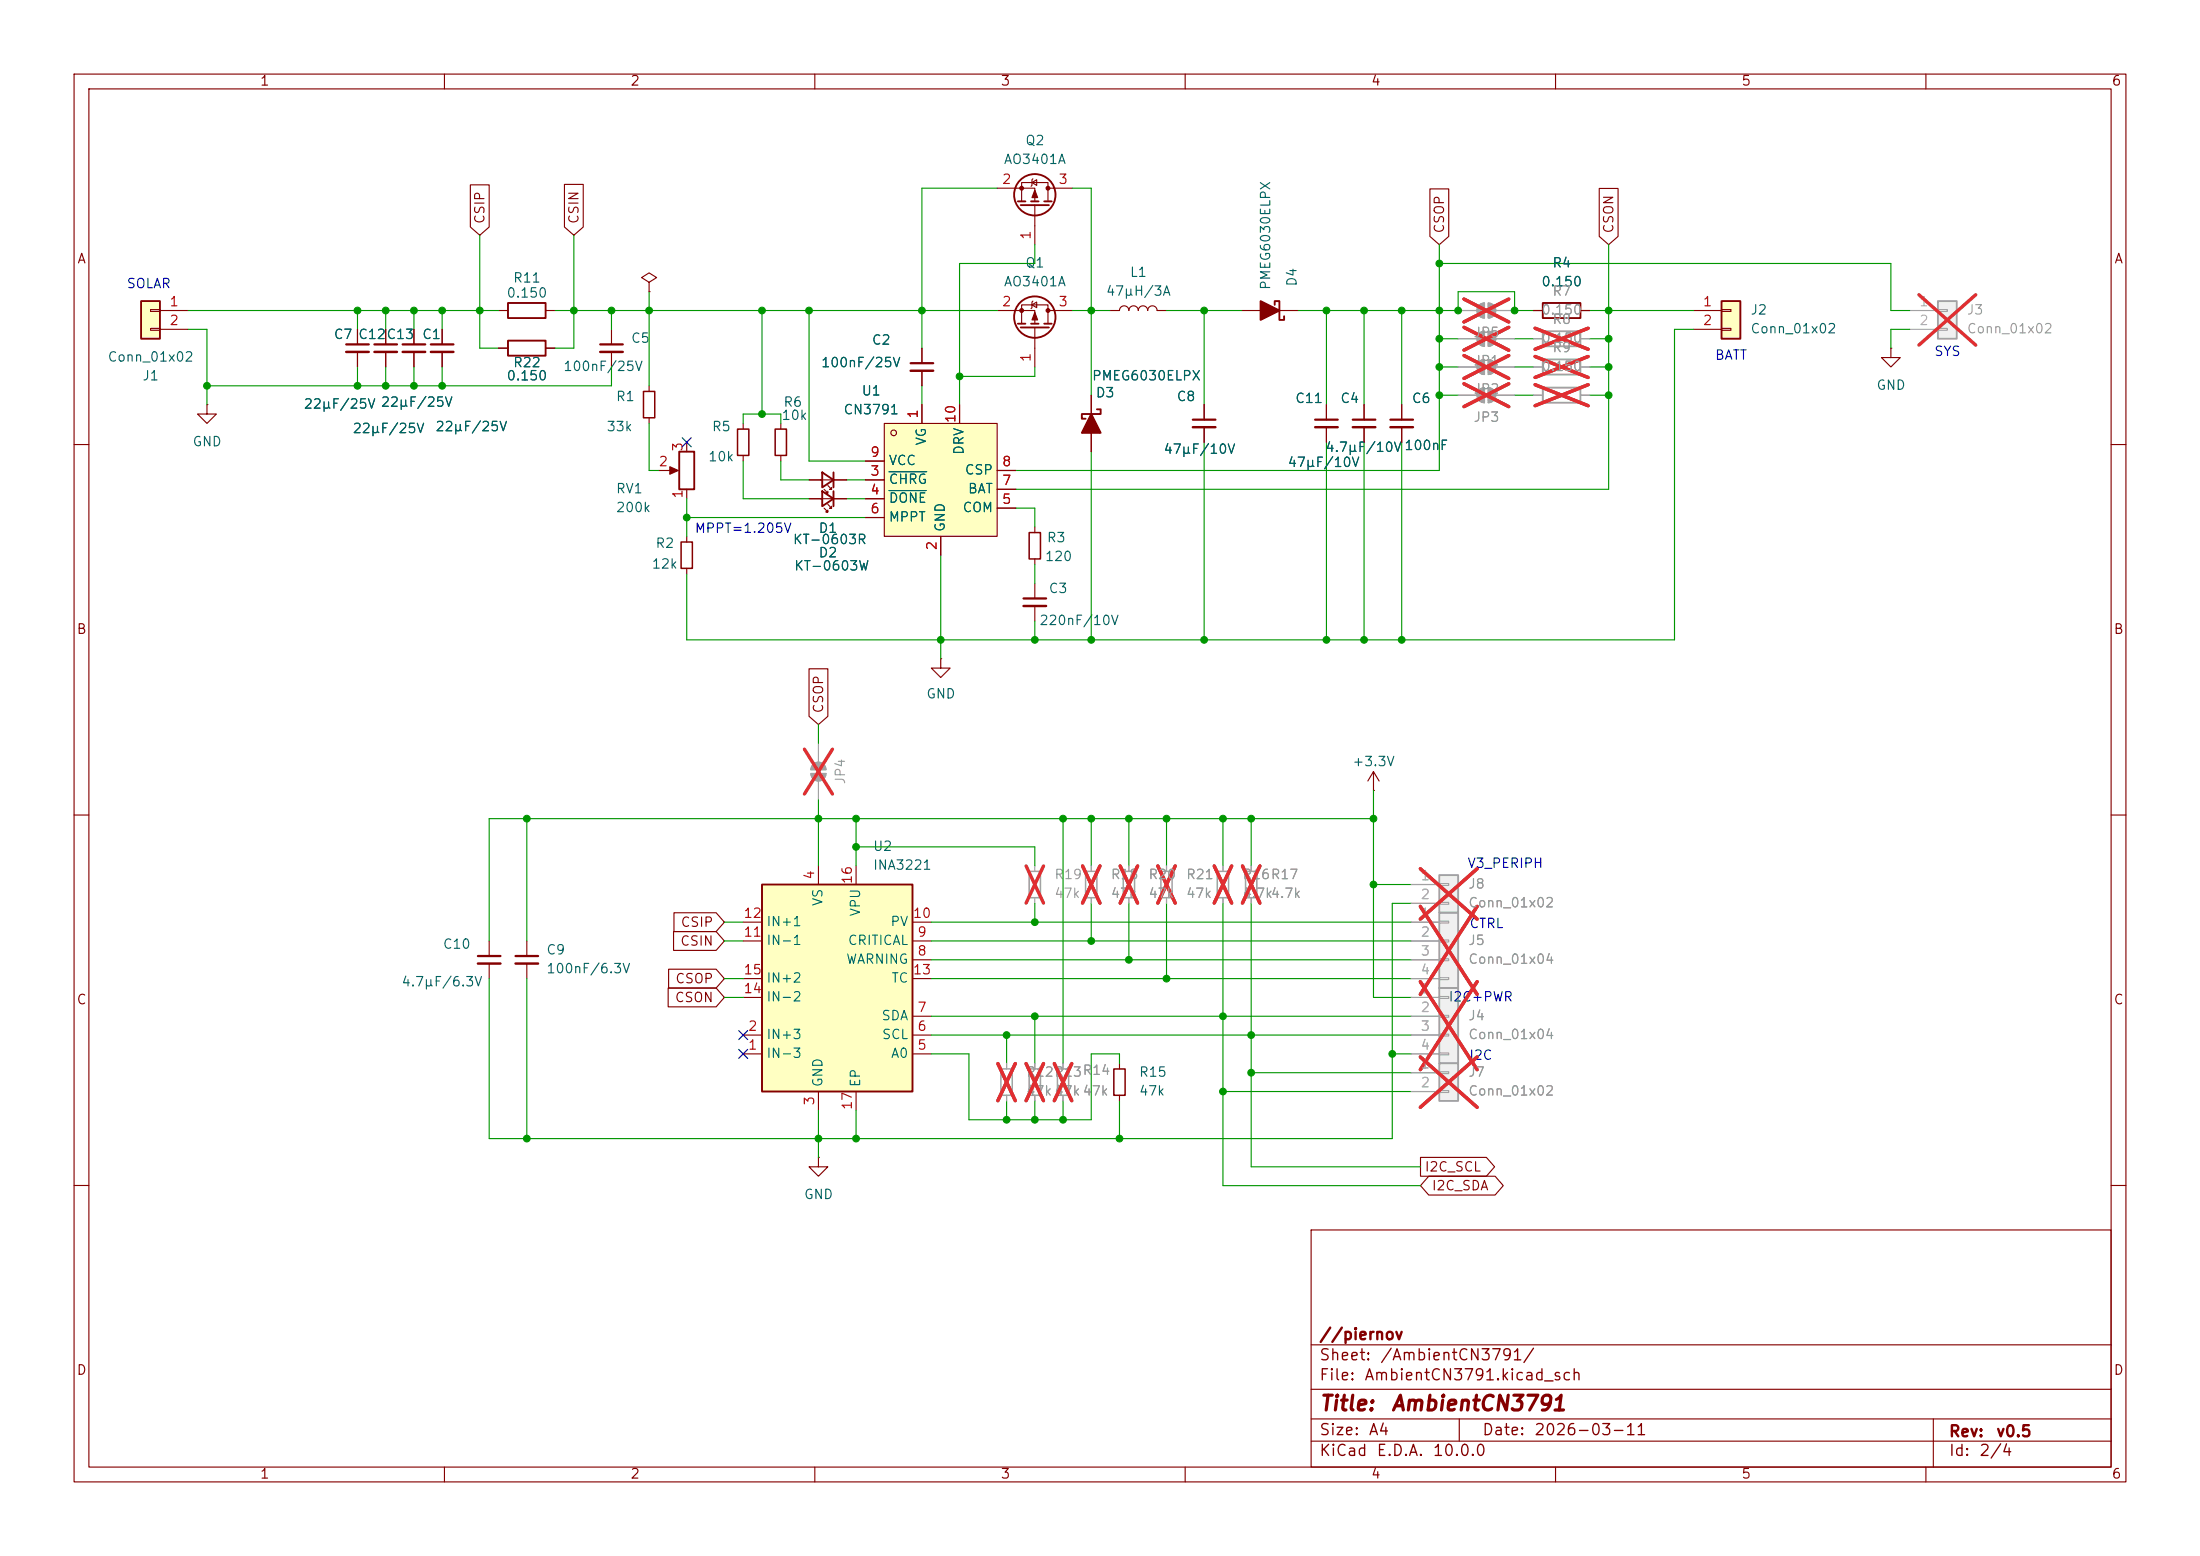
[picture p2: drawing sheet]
<svg xmlns="http://www.w3.org/2000/svg" width="297mm" height="210mm" viewBox="0 0 297 210" stroke-linecap="round" stroke-linejoin="round" font-family="sans-serif">
<g fill="none" stroke="#840000" stroke-width=".15">
<path d="M10 10h277v190h-277zM12 12h273v186h-273zM60 10v2M110 10v2M160 10v2M210 10v2M260 10v2M55.9 44.5v2M55.9 47.5v2M59.7 44.5v2M59.7 47.5v2M67.3 47h1.3"/>
<path d="M67.3 41.9h1.3M73.7 47h1.2M73.7 41.9h1.2M100.3 57.2v.7M105.4 57.2v.7M147.3 53.3v7.7M162.6 54.6v2M162.6 57.7v2M179.1 54.6v2M179.1 57.7v2M10 60h2M100.3 61.5v.7"/>
<path d="M105.4 61.5v.7M139.7 71.1v.8M139.7 75.4v.8M285 60h2M10 110h2M285 110h2M151.1 143.5v.8M151.1 147.8v.8M10 160h2M177 166h108v32h-108zM285 160h2M60 198v2"/>
<path d="M110 198v2M160 198v2M177 194.5h108M177 191.5h108M177 187.5h108M177 181.5h108M197 191.5v3M210 198v2M260 198v2M261 191.5v6.5"/>
</g>
<path d="M54.4 46.5h3M58.2 46.5h3M161 56.6h3.1M177.5 56.6h3.1" fill="none" stroke="#840000" stroke-width=".3"/>
<path d="M54.4 47.5h3M58.2 47.5h3M161 57.7h3.1M177.5 57.7h3.1" fill="none" stroke="#840000" stroke-width=".33"/>
<path d="M99.6 57.9h1.5v3.6h-1.5zM104.6 57.9h1.6v3.6h-1.6zM138.9 71.9h1.6v3.5h-1.6zM150.4 144.3h1.5v3.5h-1.5z" fill="none" stroke="#840000" stroke-width=".2"/>
<path d="M142.7 144.3h1.6v3.5h-1.6z" fill="none" stroke="#a1a1a1" stroke-width=".2"/>
<path d="M196.8 53.3h2.6M199.7 52.6l.4-.2 .3-.1v2.1a1.02 1.02 0 0 1-.9-.7 1.02 1.02 0 0 1 .2-1.1zM200.9 52.3a1.02 1.02 0 0 1 1 1 1.02 1.02 0 0 1-1 1.1zM201.9 53.3h2.6M109.5 104.4h2a1.02 1.02 0 0 1-1 1 1.02 1.02 0 0 1-1-1zM109.8 103.2a1.02 1.02 0 0 1 1.1-.2 1.02 1.02 0 0 1 .6 .9h-2l.1-.4zM110.5 100.3v2.6M110.5 105.4v2.6M143.5 143.5v.8M143.5 147.8v.8" fill="none" stroke="#a1a1a1" stroke-width=".15"/>
<path d="M197.6 51.8l6.1 3.1M203.7 51.8l-6.1 3.1M108.6 101.1l3.8 6.1M112.4 101.1l-3.8 6.1M142.3 143.5l2.4 5.1M144.7 143.5l-2.4 5.1" fill="none" stroke="#e12e31" stroke-width=".46"/>
<path d="M147.3 55.9l1.3 2.5h-2.6z" fill="#840000" stroke="#840000" stroke-width=".25"/>
<path d="M68.6 46h5.1v2h-5.1zM68.6 40.9h5.1v2h-5.1zM148.1 55.2h.5v.7h-2.6v.6h.6" fill="none" stroke="#840000" stroke-width=".25"/>
<g fill="#a1a1a1" stroke="#a1a1a1" stroke-width=".15">
<path d="M199.7 52.6l.4-.2 .3-.1v2.1a1.02 1.02 0 0 1-.9-.7 1.02 1.02 0 0 1 .2-1.1z"/>
<path d="M200.9 52.3a1.02 1.02 0 0 1 1 1 1.02 1.02 0 0 1-1 1.1z"/>
<path d="M109.5 104.4h2a1.02 1.02 0 0 1-1 1 1.02 1.02 0 0 1-1-1z"/>
<path d="M109.8 103.2a1.02 1.02 0 0 1 1.1-.2 1.02 1.02 0 0 1 .6 .9h-2l.1-.4z"/>
</g>
<path d="M119.4 57.2h15.2v15.2h-15.2z" fill="#ffffc2"/>
<g fill="none" stroke="#840000" stroke-width=".15">
<path d="M87.6 38.1l1-.6-1-.7-1 .7 1 .6v1.3M87.6 39.4h.1M119.4 57.2h15.2v15.2h-15.2zM124.5 54.6v2.6M129.5 54.6v2.6M116.8 64.8h2.6M116.8 67.3h2.6M116.8 69.9h2.6M116.8 62.2h2.6M127 72.4v2.5M134.6 68.6h2.6M134.6 66h2.6"/>
<path d="M134.6 63.5h2.6"/>
<circle cx="120.7" cy="58.4" r=".38"/>
</g>
<path d="M120 63.7h5.1M120 66.2h5" fill="none" stroke="#006464" stroke-width=".15"/>
<path d="M208.3 52.3h5.1v2.1h-5.1z" fill="none" stroke="#a1a1a1" stroke-width=".25"/>
<path d="M207 53.3h1.3M213.4 53.3h1.2" fill="none" stroke="#a1a1a1" stroke-width=".15"/>
<path d="M207.2 51.9l7.2 2.9M214.4 51.9l-7.2 2.9" fill="none" stroke="#e12e31" stroke-width=".46"/>
<path d="M194.3 133.4h2.5v10.1h-2.5z" fill="#f0f0f0"/>
<path d="M194.3 133.4h2.5v10.1h-2.5z" fill="none" stroke="#a1a1a1" stroke-width=".25"/>
<path d="M190.5 134.6h3.8M190.5 137.2h3.8M190.5 139.7h3.8M194.3 134.5h1.3v.2h-1.3zM194.3 137h1.3v.3h-1.3zM194.3 139.6h1.3v.2h-1.3zM190.5 142.2h3.8M194.3 142.1h1.3v.3h-1.3z" fill="none" stroke="#a1a1a1" stroke-width=".15"/>
<path d="M191.7 132.5l7.7 11.9M199.4 132.5l-7.7 11.9" fill="none" stroke="#e12e31" stroke-width=".46"/>
<g fill="none" stroke="#840000" stroke-width=".25">
<path d="M137.4 43.7h1M137.8 44.2h3.8M139.2 43.7h1M141 43.7h1M91.7 61h2v5h-2zM111 63.8l1.5 1-1.5 1zM112.5 63.8v2"/>
<circle cx="139.7" cy="42.8" r="2.79"/>
</g>
<g fill="none" stroke="#840000" stroke-width=".15">
<path d="M92.7 59.7v1.3M134.6 41.9h5.1v1.8M137.9 43.7v-2.6h3.6v2.6M139.3 41.1l.7-.3v.7zM139.4 40.6l-.1 .2v.7l-.1 .2M139.7 44.2v5.3M141.5 41.9h3.3M88.9 63.5h2.3M92.7 66v1.3M92.7 72.4v.8M92.7 76.7v.8M109.2 64.8h5.1"/>
<path d="M111.3 66l.5 .5h-.3h.3v-.2M111.8 65.5l.5 .5h-.3h.3v-.2"/>
</g>
<path d="M91.9 73.2h1.6v3.5h-1.6z" fill="none" stroke="#840000" stroke-width=".2"/>
<g fill="#840000" stroke="#840000" stroke-width=".15">
<path d="M90.4 63l1.2 .5-1.2 .5z"/>
<path d="M139.7 42.2l.4 1h-.8z"/>
<circle cx="141.5" cy="41.9" r=".25"/>
<circle cx="137.9" cy="41.9" r=".25"/>
</g>
<path d="M194.3 118.1h2.5v5.1h-2.5z" fill="#f0f0f0"/>
<path d="M194.3 118.1h2.5v5.1h-2.5z" fill="none" stroke="#a1a1a1" stroke-width=".25"/>
<path d="M139.7 116.8v.8M190.5 119.4h3.8M194.3 119.3h1.3v.2h-1.3zM139.7 121.2v.7M190.5 121.9h3.8M194.3 121.8h1.3v.2h-1.3zM135.9 143.5v.8M135.9 147.8v.8M139.7 143.5v.8M139.7 147.8v.8" fill="none" stroke="#a1a1a1" stroke-width=".15"/>
<path d="M138.5 116.9l2.4 5M140.9 116.9l-2.4 5M191.7 117.3l7.7 6.7M199.4 117.3l-7.7 6.7M134.7 143.5l2.4 5.1M137.1 143.5l-2.4 5.1M138.5 143.5l2.4 5.1M140.9 143.5l-2.4 5.1" fill="none" stroke="#e12e31" stroke-width=".46"/>
<path d="M138.9 117.6h1.6v3.6h-1.6zM135.1 144.3h1.6v3.5h-1.6zM138.9 144.3h1.6v3.5h-1.6z" fill="none" stroke="#a1a1a1" stroke-width=".2"/>
<path d="M64.5 129h3.1M69.6 129h3" fill="none" stroke="#840000" stroke-width=".3"/>
<path d="M64.5 130h3.1M69.6 130h3" fill="none" stroke="#840000" stroke-width=".33"/>
<path d="M167.6 41.9h7.7M109.2 67.3h5.1M111.3 68.6l.5 .5h-.3h.3v-.3M111.8 68.1l.5 .5h-.3h.3v-.3M127 88.9v1.3h1.3l-1.3 1.2-1.3-1.2h1.3M127 88.9h.1M66 127v2M66 130v2.1M71.1 127v2M71.1 130v2.1" fill="none" stroke="#840000" stroke-width=".15"/>
<path d="M170.2 40.6l2.5 1.3-2.5 1.3z" fill="#840000" stroke="#840000" stroke-width=".25"/>
<path d="M172.1 41.1v-.5h.6v2.6h.7v-.5M111 66.3l1.5 1-1.5 1zM112.5 66.3v2" fill="none" stroke="#840000" stroke-width=".25"/>
<path d="M102.9 119.4h20.3v27.9h-20.3z" fill="#ffffc2"/>
<path d="M102.9 119.4h20.3v27.9h-20.3z" fill="none" stroke="#840000" stroke-width=".25"/>
<g fill="none" stroke="#840000" stroke-width=".15">
<path d="M27.9 54.6v1.3h1.3l-1.3 1.3-1.2-1.3h1.2M27.9 54.6h.1M48.3 44.5v2M48.3 47.5v2M124.5 47v2M124.5 50v2.1M149.9 41.9h1.2a.64 .64 0 0 1 .7-.6 .64 .64 0 0 1 .6 .6 .64 .64 0 0 1 .6-.6 .64 .64 0 0 1 .7 .6 .64 .64 0 0 1 .6-.6 .64 .64 0 0 1 .6 .6 .64 .64 0 0 1 .7-.6 .64 .64 0 0 1 .6 .6h1.3M184.1 54.6v2M184.1 57.7v2M189.2 54.6v2M189.2 57.7v2M110.5 116.8v2.6"/>
<path d="M115.6 116.8v2.6M185.4 106.7h.1M185.4 104.1l-.7 1.3M185.4 104.1l.8 1.3M185.4 104.1v2.6M100.3 139.7h2.6M100.3 127h2.6M100.3 124.5h2.6M100.3 132.1h2.6M100.3 134.6h2.6M123.2 139.7h2.5M123.2 137.2h2.5"/>
<path d="M123.2 129.5h2.5M123.2 127h2.5M123.2 124.5h2.5M123.2 132.1h2.5M100.3 142.2h2.6M110.5 147.3v2.6M115.6 147.3v2.6M123.2 142.2h2.5"/>
</g>
<path d="M46.7 46.5h3.1M122.9 49h3.1M182.6 56.6h3.1M187.7 56.6h3.1" fill="none" stroke="#840000" stroke-width=".3"/>
<path d="M46.7 47.5h3.1M122.9 50h3.1M182.6 57.7h3.1M187.7 57.7h3.1" fill="none" stroke="#840000" stroke-width=".33"/>
<path d="M151.6 117.6h1.6v3.6h-1.6zM156.7 117.6h1.5v3.6h-1.5zM164.3 117.6h1.6v3.6h-1.6zM168.1 117.6h1.6v3.6h-1.6z" fill="none" stroke="#a1a1a1" stroke-width=".2"/>
<path d="M196.8 45.7h2.6M199.7 45l.4-.2 .3-.1v2a1.02 1.02 0 0 1-.9-.6 1.02 1.02 0 0 1 .2-1.1zM200.9 44.7a1.02 1.02 0 0 1 1 1 1.02 1.02 0 0 1-1 1zM201.9 45.7h2.6M152.4 116.8v.8M157.5 116.8v.8M165.1 116.8v.8M168.9 116.8v.8M152.4 121.2v.7M157.5 121.2v.7M165.1 121.2v.7M168.9 121.2v.7" fill="none" stroke="#a1a1a1" stroke-width=".15"/>
<path d="M197.6 44.2l6.1 3.1M203.7 44.2l-6.1 3.1M151.2 116.9l2.4 5M153.6 116.9l-2.4 5M156.3 116.9l2.4 5M158.7 116.9l-2.4 5M163.9 116.9l2.4 5M166.3 116.9l-2.4 5M167.7 116.9l2.4 5M170.1 116.9l-2.4 5" fill="none" stroke="#e12e31" stroke-width=".46"/>
<g fill="#a1a1a1" stroke="#a1a1a1" stroke-width=".15">
<path d="M199.7 45l.4-.2 .3-.1v2a1.02 1.02 0 0 1-.9-.6 1.02 1.02 0 0 1 .2-1.1z"/>
<path d="M200.9 44.7a1.02 1.02 0 0 1 1 1 1.02 1.02 0 0 1-1 1z"/>
</g>
<path d="M194.3 143.5h2.5v5.1h-2.5z" fill="#f0f0f0"/>
<path d="M194.3 143.5h2.5v5.1h-2.5z" fill="none" stroke="#a1a1a1" stroke-width=".25"/>
<path d="M190.5 144.8h3.8M190.5 147.3h3.8M194.3 144.7h1.3v.2h-1.3zM194.3 147.2h1.3v.2h-1.3z" fill="none" stroke="#a1a1a1" stroke-width=".15"/>
<path d="M191.7 142.7l7.7 6.7M199.4 142.7l-7.7 6.7" fill="none" stroke="#e12e31" stroke-width=".46"/>
<path d="M50.5 46.5h3.1M138.2 80.8h3" fill="none" stroke="#840000" stroke-width=".3"/>
<path d="M50.5 47.5h3.1M138.2 81.8h3" fill="none" stroke="#840000" stroke-width=".33"/>
<path d="M52.1 44.5v2M52.1 47.5v2M139.7 78.7v2.1M139.7 81.8v2" fill="none" stroke="#840000" stroke-width=".15"/>
<path d="M261.6 40.6h2.6v5.1h-2.6z" fill="#f0f0f0"/>
<path d="M261.6 40.6h2.6v5.1h-2.6z" fill="none" stroke="#a1a1a1" stroke-width=".25"/>
<path d="M257.8 41.9h3.8M257.8 44.5h3.8M261.6 41.8h1.3v.2h-1.3zM261.6 44.3h1.3v.3h-1.3z" fill="none" stroke="#a1a1a1" stroke-width=".15"/>
<path d="M259.1 39.8l7.6 6.8M266.7 39.8l-7.6 6.8" fill="none" stroke="#e12e31" stroke-width=".46"/>
<path d="M134.6 25.4h5.1v1.8M137.9 27.2v-2.6h3.6v2.6M139.3 24.6l.7-.3v.7zM139.4 24.1l-.1 .2v.7l-.1 .1M139.7 27.7v5.3M141.5 25.4h3.3M255.3 47v1.3h1.2l-1.2 1.2-1.3-1.2h1.3M255.3 47h.1" fill="none" stroke="#840000" stroke-width=".15"/>
<g fill="none" stroke="#840000" stroke-width=".25">
<path d="M137.4 27.2h1M137.8 27.7h3.8M139.2 27.2h1M141 27.2h1"/>
<circle cx="139.7" cy="26.3" r="2.79"/>
</g>
<g fill="#840000" stroke="#840000" stroke-width=".15">
<path d="M139.7 25.7l.4 1h-.8z"/>
<circle cx="141.5" cy="25.4" r=".25"/>
<circle cx="137.9" cy="25.4" r=".25"/>
</g>
<path d="M19 40.6h2.6v5.1h-2.6z" fill="#ffffc2"/>
<path d="M19 40.6h2.6v5.1h-2.6zM208.3 40.9h5.1v2h-5.1z" fill="none" stroke="#840000" stroke-width=".25"/>
<path d="M20.3 41.8h1.3v.2h-1.3zM20.3 44.3h1.3v.3h-1.3zM21.6 41.9h3.8M21.6 44.5h3.8M207 41.9h1.3M213.4 41.9h1.2" fill="none" stroke="#840000" stroke-width=".15"/>
<path d="M208.3 48.5h5.1v2h-5.1z" fill="none" stroke="#a1a1a1" stroke-width=".25"/>
<path d="M207 49.5h1.3M213.4 49.5h1.2" fill="none" stroke="#a1a1a1" stroke-width=".15"/>
<path d="M207.2 48.1l7.2 2.8M214.4 48.1l-7.2 2.8" fill="none" stroke="#e12e31" stroke-width=".46"/>
<path d="M232.4 40.6h2.5v5.1h-2.5z" fill="#ffffc2"/>
<path d="M232.4 40.6h2.5v5.1h-2.5z" fill="none" stroke="#840000" stroke-width=".25"/>
<path d="M228.6 41.9h3.8M228.6 44.5h3.8M232.4 41.8h1.3v.2h-1.3zM232.4 44.3h1.3v.3h-1.3z" fill="none" stroke="#840000" stroke-width=".15"/>
<path d="M196.8 41.9h2.6M199.7 41.2l.4-.2 .3-.1v2a1.02 1.02 0 0 1-.9-.6 1.02 1.02 0 0 1 .2-1.1zM200.9 40.9a1.02 1.02 0 0 1 1 1 1.02 1.02 0 0 1-1 1zM201.9 41.9h2.6" fill="none" stroke="#a1a1a1" stroke-width=".15"/>
<g fill="#a1a1a1" stroke="#a1a1a1" stroke-width=".15">
<path d="M199.7 41.2l.4-.2 .3-.1v2a1.02 1.02 0 0 1-.9-.6 1.02 1.02 0 0 1 .2-1.1z"/>
<path d="M200.9 40.9a1.02 1.02 0 0 1 1 1 1.02 1.02 0 0 1-1 1z"/>
</g>
<path d="M197.6 40.4l6.1 3.1M203.7 40.4l-6.1 3.1" fill="none" stroke="#e12e31" stroke-width=".46"/>
<path d="M194.3 123.2h2.5v10.2h-2.5z" fill="#f0f0f0"/>
<path d="M208.3 44.7h5.1v2h-5.1zM194.3 123.2h2.5v10.2h-2.5z" fill="none" stroke="#a1a1a1" stroke-width=".25"/>
<g fill="none" stroke="#a1a1a1" stroke-width=".15">
<path d="M196.8 45.7h2.6M196.8 49.5h2.6M196.8 41.9h2.6M196.8 53.3h2.6M199.7 48.8l.4-.2 .3-.1v2a1.02 1.02 0 0 1-.9-.6 1.02 1.02 0 0 1 .2-1.1zM200.9 48.5a1.02 1.02 0 0 1 1 1 1.02 1.02 0 0 1-1 1zM201.9 45.7h2.6M201.9 49.5h2.6M201.9 41.9h2.6M201.9 53.3h2.6M207 45.7h1.3M207 49.5h1.3"/>
<path d="M207 53.3h1.3M213.4 45.7h1.2M213.4 49.5h1.2M213.4 53.3h1.2M147.3 116.8v.8M152.4 116.8v.8M157.5 116.8v.8M165.1 116.8v.8M168.9 116.8v.8M190.5 119.4h3.8M147.3 121.2v.7M152.4 121.2v.7"/>
<path d="M157.5 121.2v.7M165.1 121.2v.7M168.9 121.2v.7M190.5 124.5h3.8M190.5 127h3.8M190.5 129.5h3.8M190.5 132.1h3.8M190.5 134.6h3.8M190.5 137.2h3.8M190.5 139.7h3.8M190.5 121.9h3.8M194.3 124.3h1.3v.3h-1.3z"/>
<path d="M194.3 126.9h1.3v.2h-1.3zM194.3 129.4h1.3v.3h-1.3zM194.3 132h1.3v.2h-1.3zM135.9 143.5v.8M135.9 147.8v.8M139.7 143.5v.8M139.7 147.8v.8M143.5 143.5v.8M143.5 147.8v.8M190.5 142.2h3.8M190.5 144.8h3.8M190.5 147.3h3.8"/>
</g>
<g fill="none" stroke="#e12e31" stroke-width=".46">
<path d="M197.6 48l6.1 3.1M197.6 44.2l6.1 3.1M197.6 40.4l6.1 3.1M197.6 51.8l6.1 3.1M203.7 48l-6.1 3.1M203.7 44.2l-6.1 3.1M203.7 40.4l-6.1 3.1M203.7 51.8l-6.1 3.1M207.2 44.3l7.2 2.8M207.2 48.1l7.2 2.8M207.2 51.9l7.2 2.9M214.4 44.3l-7.2 2.8"/>
<path d="M214.4 48.1l-7.2 2.8M214.4 51.9l-7.2 2.9M146.1 116.9l2.4 5M148.5 116.9l-2.4 5M151.2 116.9l2.4 5M153.6 116.9l-2.4 5M156.3 116.9l2.4 5M158.7 116.9l-2.4 5M163.9 116.9l2.4 5M166.3 116.9l-2.4 5M167.7 116.9l2.4 5M170.1 116.9l-2.4 5"/>
<path d="M191.7 117.3l7.7 6.7M199.4 117.3l-7.7 6.7M191.7 122.3l7.7 11.9M191.7 132.5l7.7 11.9M199.4 122.3l-7.7 11.9M199.4 132.5l-7.7 11.9M134.7 143.5l2.4 5.1M137.1 143.5l-2.4 5.1M138.5 143.5l2.4 5.1M140.9 143.5l-2.4 5.1M142.3 143.5l2.4 5.1M144.7 143.5l-2.4 5.1"/>
<path d="M191.7 142.7l7.7 6.7M199.4 142.7l-7.7 6.7"/>
</g>
<path d="M146.6 117.6h1.5v3.6h-1.5z" fill="none" stroke="#a1a1a1" stroke-width=".2"/>
<path d="M81 46.5h3.1" fill="none" stroke="#840000" stroke-width=".3"/>
<path d="M81 47.5h3.1" fill="none" stroke="#840000" stroke-width=".33"/>
<g fill="none" stroke="#840000" stroke-width=".15">
<path d="M63.5 25h2.5v5.6l-1.2 1.2-1.3-1.2zM76.2 24.9h2.5v5.7l-1.2 1.2-1.3-1.2zM193 25.5h2.6v6.4l-1.3 1.1-1.3-1.1zM215.9 25.4h2.5v6.5l-1.2 1.1-1.3-1.1zM48.3 44.5v2M48.3 47.5v2M52.1 44.5v2M52.1 47.5v2M55.9 44.5v2M55.9 47.5v2M59.7 44.5v2M59.7 47.5v2"/>
<path d="M67.3 47h1.3M73.7 47h1.2M82.5 44.5v2M82.5 47.5v2M87.6 52.1v.7M87.6 56.4v.8M124.5 47v2M124.5 50v2.1M124.5 54.6v2.6M129.5 54.6v2.6M147.3 53.3v2.6M147.3 58.4v2.6"/>
<path d="M162.6 54.6v2M162.6 57.7v2M179.1 54.6v2M179.1 57.7v2M184.1 54.6v2M184.1 57.7v2M189.2 54.6v2M189.2 57.7v2M207 41.9h1.3M213.4 41.9h1.2M109.2 64.8h1.8M109.2 67.3h1.8"/>
<path d="M112.5 64.8h1.8M112.5 67.3h1.8M116.8 64.8h2.6M116.8 67.3h2.6M116.8 69.9h2.6M116.8 62.2h2.6M127 72.4v2.5M134.6 68.6h2.6M134.6 66h2.6M134.6 63.5h2.6M109.2 90.3h2.6v6.4l-1.3 1.1-1.3-1.1zM90.2 133.3h6.5l1.1 1.3-1.1 1.3h-6.5z"/>
<path d="M90.3 130.8h6.4l1.1 1.3-1.1 1.3h-6.4zM90.9 125.7h5.8l1.1 1.3-1.1 1.3h-5.8zM91 123.2h5.7l1.1 1.3-1.1 1.2h-5.7zM110.5 156.2v1.3h1.3l-1.3 1.3-1.3-1.3h1.3M110.5 156.2h.1M191.8 156.2h8.9l1.1 1.3-1.1 1.3h-8.9zM192.9 158.7h8.9l1.1 1.3-1.1 1.3h-8.9l-1.1-1.3z"/>
</g>
<path d="M86.9 52.8h1.5v3.6h-1.5z" fill="none" stroke="#840000" stroke-width=".2"/>
<g fill="#a1a1a1" stroke="#a1a1a1" stroke-width=".15">
<path d="M199.7 48.8l.4-.2 .3-.1v2a1.02 1.02 0 0 1-.9-.6 1.02 1.02 0 0 1 .2-1.1z"/>
<path d="M200.9 48.5a1.02 1.02 0 0 1 1 1 1.02 1.02 0 0 1-1 1z"/>
</g>
<g fill="none" stroke="#009600" stroke-width=".15">
<path d="M64.8 31.8v15.2h2.5M77.5 31.8v15.2h-2.6M87.6 39.4v12.7M134.6 25.4h-10.1v21.6M139.7 33v2.6h-10.2v19M144.8 25.4h2.5v27.9M194.3 35.6h61v6.3h2.5M194.3 33v30.5h-57.1M217.2 33v33h-80M25.4 41.9h41.9M25.4 44.5h2.5v10.1M48.3 41.9v2.6"/>
<path d="M48.3 49.5v2.6M52.1 41.9v2.6M52.1 49.5v2.6M55.9 41.9v2.6M55.9 49.5v2.6M59.7 41.9v2.6M59.7 49.5v2.6M74.9 41.9h59.7M82.5 49.5v2.6h-54.6M82.5 41.9v2.6M87.6 57.2v6.3h1.3M100.3 57.2v-1.3h5.1v1.3"/>
<path d="M102.9 41.9v14M109.2 41.9v20.3h7.6M124.5 52.1v2.5M139.7 49.5v1.3h-10.2M144.8 41.9h5.1M157.5 41.9h10.1M162.6 41.9v12.7M162.6 59.7v26.7M175.3 41.9h21.5v-2.5h7.7v2.5h2.5M179.1 41.9v12.7M179.1 59.7v26.7M184.1 41.9v12.7"/>
<path d="M184.1 59.7v26.7M189.2 41.9v12.7M189.2 59.7v26.7M194.3 53.3h2.5M194.3 49.5h2.5M194.3 45.7h2.5M204.5 53.3h2.5M204.5 49.5h2.5M204.5 45.7h2.5M214.6 53.3h2.6M214.6 41.9h14M214.6 49.5h2.6"/>
<path d="M214.6 45.7h2.6M228.6 44.5h-2.5v41.9h-133.4v-8.9M257.8 44.5h-2.5v2.5M92.7 67.3v5.1M92.7 69.9h24.1M100.3 62.2v5.1h8.9M105.4 62.2v2.6h3.8M114.3 64.8h2.5M114.3 67.3h2.5M127 74.9v14M137.2 68.6h2.5v2.5M139.7 76.2v2.5"/>
<path d="M147.3 61v25.4M110.5 97.8v2.5M139.7 83.8v2.6M71.1 110.5v16.5M110.5 108v8.8M115.6 114.3h24.1v2.5M115.6 110.5v6.3M143.5 110.5v33M147.3 110.5v6.3M152.4 110.5v6.3M157.5 110.5v6.3M165.1 110.5v6.3"/>
<path d="M168.9 110.5v6.3M185.4 106.7v27.9h5.1M185.4 110.5h-119.4v16.5M185.4 119.4h5.1M71.1 132.1v21.6M97.8 124.5h2.5M97.8 127h2.5M97.8 132.1h2.5M97.8 134.6h2.5M125.7 137.2h64.8M125.7 139.7h64.8M125.7 124.5h64.8"/>
<path d="M125.7 129.5h64.8M125.7 127h64.8M125.7 132.1h64.8M135.9 139.7v3.8M139.7 121.9v2.6M139.7 137.2v6.3M147.3 121.9v5.1M152.4 121.9v7.6M157.5 121.9v10.2M165.1 121.9v38.1h26.7M168.9 121.9v35.6h22.9M190.5 121.9h-2.5v31.8h-122v-21.6"/>
<path d="M110.5 149.9v6.3M115.6 149.9v3.8M125.7 142.2h5.1v8.9h16.5v-8.9h3.8v1.3M135.9 148.6v2.5M139.7 148.6v2.5M143.5 148.6v2.5M151.1 148.6v5.1M165.1 147.3h25.4M168.9 144.8h21.6M188 142.2h2.5"/>
</g>
<path d="M92.1 59.1l1.2 1.2M93.3 59.1l-1.2 1.2M99.7 139.1l1.2 1.2M100.9 139.1l-1.2 1.2M99.7 141.6l1.2 1.2M100.9 141.6l-1.2 1.2" fill="none" stroke="#000084" stroke-width=".15"/>
<path d="M120 63.7h5.1M120 66.2h5" fill="none" stroke="#006464" stroke-width=".15"/>
<g fill="#009600" stroke="#009600" stroke-width=".14">
<circle cx="27.9" cy="52.1" r=".46"/>
<circle cx="55.9" cy="52.1" r=".46"/>
<circle cx="52.1" cy="52.1" r=".46"/>
<circle cx="48.3" cy="52.1" r=".46"/>
<circle cx="59.7" cy="52.1" r=".46"/>
<circle cx="52.1" cy="41.9" r=".46"/>
<circle cx="48.3" cy="41.9" r=".46"/>
<circle cx="64.8" cy="41.9" r=".46"/>
<circle cx="82.5" cy="41.9" r=".46"/>
<circle cx="87.6" cy="41.9" r=".46"/>
<circle cx="77.5" cy="41.9" r=".46"/>
<circle cx="55.9" cy="41.9" r=".46"/>
<circle cx="59.7" cy="41.9" r=".46"/>
<circle cx="115.6" cy="110.5" r=".46"/>
<circle cx="110.5" cy="110.5" r=".46"/>
<circle cx="71.1" cy="110.5" r=".46"/>
<circle cx="71.1" cy="153.7" r=".46"/>
<circle cx="115.6" cy="114.3" r=".46"/>
<circle cx="143.5" cy="110.5" r=".46"/>
<circle cx="92.7" cy="69.9" r=".46"/>
<circle cx="102.9" cy="41.9" r=".46"/>
<circle cx="109.2" cy="41.9" r=".46"/>
<circle cx="102.9" cy="55.9" r=".46"/>
<circle cx="124.5" cy="41.9" r=".46"/>
<circle cx="129.5" cy="50.8" r=".46"/>
<circle cx="188" cy="142.2" r=".46"/>
<circle cx="165.1" cy="147.3" r=".46"/>
<circle cx="168.9" cy="144.8" r=".46"/>
<circle cx="168.9" cy="139.7" r=".46"/>
<circle cx="196.8" cy="41.9" r=".46"/>
<circle cx="204.5" cy="41.9" r=".46"/>
<circle cx="217.2" cy="41.9" r=".46"/>
<circle cx="217.2" cy="49.5" r=".46"/>
<circle cx="217.2" cy="45.7" r=".46"/>
<circle cx="143.5" cy="151.1" r=".46"/>
<circle cx="157.5" cy="132.1" r=".46"/>
<circle cx="152.4" cy="129.5" r=".46"/>
<circle cx="165.1" cy="137.2" r=".46"/>
<circle cx="151.1" cy="153.7" r=".46"/>
<circle cx="185.4" cy="110.5" r=".46"/>
<circle cx="185.4" cy="119.4" r=".46"/>
<circle cx="189.2" cy="86.4" r=".46"/>
<circle cx="179.1" cy="86.4" r=".46"/>
<circle cx="184.1" cy="86.4" r=".46"/>
<circle cx="217.2" cy="53.3" r=".46"/>
<circle cx="194.3" cy="49.5" r=".46"/>
<circle cx="194.3" cy="45.7" r=".46"/>
<circle cx="194.3" cy="53.3" r=".46"/>
<circle cx="184.1" cy="41.9" r=".46"/>
<circle cx="179.1" cy="41.9" r=".46"/>
<circle cx="162.6" cy="41.9" r=".46"/>
<circle cx="194.3" cy="35.6" r=".46"/>
<circle cx="194.3" cy="41.9" r=".46"/>
<circle cx="189.2" cy="41.9" r=".46"/>
<circle cx="147.3" cy="41.9" r=".46"/>
<circle cx="135.9" cy="151.1" r=".46"/>
<circle cx="135.9" cy="139.7" r=".46"/>
<circle cx="139.7" cy="151.1" r=".46"/>
<circle cx="110.5" cy="153.7" r=".46"/>
<circle cx="115.6" cy="153.7" r=".46"/>
<circle cx="139.7" cy="137.2" r=".46"/>
<circle cx="165.1" cy="110.5" r=".46"/>
<circle cx="168.9" cy="110.5" r=".46"/>
<circle cx="157.5" cy="110.5" r=".46"/>
<circle cx="152.4" cy="110.5" r=".46"/>
<circle cx="147.3" cy="110.5" r=".46"/>
<circle cx="147.3" cy="86.4" r=".46"/>
<circle cx="139.7" cy="86.4" r=".46"/>
<circle cx="162.6" cy="86.4" r=".46"/>
<circle cx="127" cy="86.4" r=".46"/>
<circle cx="147.3" cy="127" r=".46"/>
<circle cx="139.7" cy="124.5" r=".46"/>
</g>
<g font-size="2" fill="#840000">
<text x="178" y="190.9">Title:</text>
<text x="187.7" y="190.9">AmbientCN3791</text>
</g>
<g font-size="1.5" fill="#840000">
<text x="178" y="184">Sheet:</text>
<text x="178" y="181.2">//piernov</text>
<text x="186.2" y="184">/AmbientCN3791/</text>
<text x="178" y="186.7">File:</text>
<text x="184.1" y="186.7">AmbientCN3791.kicad_sch</text>
<text x="178" y="196.9">KiCad</text>
<text x="178" y="194.1">Size:</text>
<text x="184.7" y="194.1">A4</text>
<text x="185.7" y="196.9">E.D.A.</text>
<text x="193.3" y="196.9">10.0.0</text>
<text x="200" y="194.1">Date:</text>
<text x="207" y="194.1">2026-03-11</text>
<text x="263" y="194.3">Rev:</text>
<text x="263" y="196.9">Id:</text>
<text x="267.1" y="196.9">2/4</text>
<text x="269.4" y="194.3">v0.5</text>
</g>
<g font-size="1.3" fill="#840000">
<text x="35" y="11.9">1</text>
<text x="85" y="11.9">2</text>
<text x="135" y="11.9">3</text>
<text x="185" y="11.9">4</text>
<text x="235" y="11.9">5</text>
<text x="285" y="11.9">6</text>
<text x="10.3" y="35.9">A</text>
<text x="65.7" y="30.3" transform="rotate(-90 65.7 30.3)">CSIP</text>
<text x="78.4" y="30.3" transform="rotate(-90 78.4 30.3)">CSIN</text>
<text x="195.3" y="31.6" transform="rotate(-90 195.3 31.6)">CSOP</text>
<text x="218.1" y="31.6" transform="rotate(-90 218.1 31.6)">CSON</text>
<text x="285.3" y="35.9">A</text>
<text x="10.3" y="85.9">B</text>
<text x="285.3" y="85.9">B</text>
<text x="111.4" y="96.4" transform="rotate(-90 111.4 96.4)">CSOP</text>
<text x="91.8" y="125.4">CSIP</text>
<text x="91.7" y="128">CSIN</text>
<text x="10.3" y="135.9">C</text>
<text x="91" y="135.6">CSON</text>
<text x="91.1" y="133">CSOP</text>
<text x="285.3" y="135.9">C</text>
<text x="192.2" y="158.4">I2C_SCL</text>
<text x="193.2" y="161">I2C_SDA</text>
<text x="10.3" y="185.9">D</text>
<text x="285.3" y="185.9">D</text>
<text x="35" y="199.9">1</text>
<text x="85" y="199.9">2</text>
<text x="135" y="199.9">3</text>
<text x="185" y="199.9">4</text>
<text x="235" y="199.9">5</text>
<text x="285" y="199.9">6</text>
</g>
<g font-size="1.3" fill="#006464">
<text x="135.4" y="22.5">AO3401A</text>
<text x="138.3" y="19.9">Q2</text>
<text x="68.3" y="40.5">0.150</text>
<text x="69.2" y="38.5">R11</text>
<text x="135.4" y="39">AO3401A</text>
<text x="138.3" y="36.4">Q1</text>
<text x="149.2" y="40.2">47µH/3A</text>
<text x="152.4" y="37.7">L1</text>
<text x="171.8" y="39.2" transform="rotate(-90 171.8 39.2)">PMEG6030ELPX</text>
<text x="175.4" y="38.8" transform="rotate(-90 175.4 38.8)">D4</text>
<text x="208" y="39">0.150</text>
<text x="209.5" y="36.4">R4</text>
<text x="45" y="46.1">C7</text>
<text x="48.3" y="46.1">C12</text>
<text x="52.1" y="46.1">C13</text>
<text x="56.9" y="46.1">C1</text>
<text x="85.1" y="46.6">C5</text>
<text x="117.6" y="46.8">C2</text>
<text x="236.2" y="42.8">J2</text>
<text x="236.2" y="45.3">Conn_01x02</text>
<text x="14.4" y="49.1">Conn_01x02</text>
<text x="19.1" y="51.7">J1</text>
<text x="68.3" y="51.7">0.150</text>
<text x="69.2" y="49.9">R22</text>
<text x="76" y="50.4">100nF/25V</text>
<text x="110.8" y="49.9">100nF/25V</text>
<text x="116.2" y="53.7">U1</text>
<text x="147.3" y="51.7">PMEG6030ELPX</text>
<text x="147.8" y="53.9">D3</text>
<text x="253.2" y="52.9">GND</text>
<text x="40.9" y="55.5">22µF/25V 22µF/25V</text>
<text x="47.5" y="58.8">22µF/25V</text>
<text x="58.7" y="58.5">22µF/25V</text>
<text x="81.8" y="58.5">33k</text>
<text x="83.1" y="54.5">R1</text>
<text x="96" y="58.5">R5</text>
<text x="105.4" y="57">10k</text>
<text x="105.7" y="55.2">R6</text>
<text x="113.8" y="56.2">CN3791</text>
<text x="158.8" y="54.5">C8</text>
<text x="174.8" y="54.7">C11</text>
<text x="180.9" y="54.7">C4</text>
<text x="190.5" y="54.7">C6</text>
<text x="25.9" y="60.6">GND</text>
<text x="95.5" y="62.6">10k</text>
<text x="119.9" y="65.6">CHRG</text>
<text x="119.9" y="63.1">VCC</text>
<text x="125.3" y="60.2" transform="rotate(-90 125.3 60.2)">VG</text>
<text x="130.2" y="64.4">CSP</text>
<text x="130.4" y="61.5" transform="rotate(-90 130.4 61.5)">DRV</text>
<text x="157" y="61.6">47µF/10V</text>
<text x="173.7" y="63.3">47µF/10V</text>
<text x="178.8" y="61.3">4.7µF/10V</text>
<text x="189.5" y="61.1">100nF</text>
<text x="83.1" y="66.9">RV1</text>
<text x="83.1" y="69.4">200k</text>
<text x="119.9" y="68.2">DONE</text>
<text x="119.9" y="70.7">MPPT</text>
<text x="127.9" y="71.9" transform="rotate(-90 127.9 71.9)">GND</text>
<text x="129.9" y="69.4">COM</text>
<text x="130.6" y="66.9">BAT</text>
<text x="87.9" y="77.1">12k</text>
<text x="88.4" y="74.3">R2</text>
<text x="107" y="73.8">KT-0603R</text>
<text x="107.1" y="77.3">KT-0603W</text>
<text x="110.4" y="72.2">D1</text>
<text x="110.4" y="75.5">D2</text>
<text x="141" y="76">120</text>
<text x="141.2" y="73.5">R3</text>
<text x="141.5" y="80.4">C3</text>
<text x="140.2" y="84.7">220nF/10V</text>
<text x="125" y="94.6">GND</text>
<text x="182.5" y="103.7">+3.3V</text>
<text x="117.8" y="117.7">INA3221</text>
<text x="117.8" y="115.2">U2</text>
<text x="103.4" y="125.3">IN+1</text>
<text x="111.4" y="122.4" transform="rotate(-90 111.4 122.4)">VS</text>
<text x="116.4" y="123.8" transform="rotate(-90 116.4 123.8)">VPU</text>
<text x="120.1" y="125.3">PV</text>
<text x="59.7" y="128.4">C10</text>
<text x="73.7" y="129.1">C9</text>
<text x="73.7" y="131.7">100nF/6.3V</text>
<text x="103.4" y="127.9">IN-1</text>
<text x="114.1" y="130.4">WARNING</text>
<text x="114.4" y="127.9">CRITICAL</text>
<text x="54.1" y="133.5">4.7µF/6.3V</text>
<text x="103.4" y="135.5">IN-2</text>
<text x="103.4" y="132.9">IN+2</text>
<text x="120.2" y="132.9">TC</text>
<text x="103.4" y="143.1">IN-3</text>
<text x="103.4" y="140.6">IN+3</text>
<text x="118.9" y="138">SDA</text>
<text x="119" y="140.6">SCL</text>
<text x="120.2" y="143.1">A0</text>
<text x="111.4" y="146.8" transform="rotate(-90 111.4 146.8)">GND</text>
<text x="116.4" y="146.8" transform="rotate(-90 116.4 146.8)">EP</text>
<text x="153.7" y="148.2">47k</text>
<text x="153.7" y="145.6">R15</text>
<text x="108.5" y="162.2">GND</text>
</g>
<g font-size="1.3" fill="#a90000">
<text x="135.2" y="25.1">2</text>
<text x="142.8" y="25.1">3</text>
<text x="139.4" y="32.5" transform="rotate(-90 139.4 32.5)">1</text>
<text x="22.8" y="41.7">1</text>
<text x="135.2" y="41.7">2</text>
<text x="142.8" y="41.7">3</text>
<text x="229.8" y="41.7">1</text>
<text x="22.8" y="44.2">2</text>
<text x="229.8" y="44.2">2</text>
<text x="139.4" y="49" transform="rotate(-90 139.4 49)">1</text>
<text x="124.2" y="56.6" transform="rotate(-90 124.2 56.6)">1</text>
<text x="129.3" y="57.2" transform="rotate(-90 129.3 57.2)">10</text>
<text x="88.8" y="63.2">2</text>
<text x="92.5" y="61" transform="rotate(-90 92.5 61)">3</text>
<text x="117.4" y="64.5">3</text>
<text x="117.4" y="62">9</text>
<text x="135.2" y="65.8">7</text>
<text x="135.2" y="63.2">8</text>
<text x="92.5" y="67.4" transform="rotate(-90 92.5 67.4)">1</text>
<text x="117.4" y="67.1">4</text>
<text x="117.4" y="69.6">6</text>
<text x="135.2" y="68.3">5</text>
<text x="126.7" y="74.4" transform="rotate(-90 126.7 74.4)">2</text>
<text x="110.2" y="118.8" transform="rotate(-90 110.2 118.8)">4</text>
<text x="115.3" y="119.4" transform="rotate(-90 115.3 119.4)">16</text>
<text x="100.3" y="124.2">12</text>
<text x="123.1" y="124.2">10</text>
<text x="100.3" y="126.7">11</text>
<text x="100.3" y="131.8">15</text>
<text x="123.1" y="131.8">13</text>
<text x="123.8" y="129.3">8</text>
<text x="123.8" y="126.7">9</text>
<text x="100.3" y="134.4">14</text>
<text x="123.8" y="136.9">7</text>
<text x="100.9" y="142">1</text>
<text x="100.9" y="139.4">2</text>
<text x="123.8" y="142">5</text>
<text x="123.8" y="139.4">6</text>
<text x="110.2" y="149.3" transform="rotate(-90 110.2 149.3)">3</text>
<text x="115.3" y="149.9" transform="rotate(-90 115.3 149.9)">17</text>
</g>
<g font-size="1.3" fill="#0000c2">
<text x="17" y="39.2">SOLAR</text>
<text x="231.4" y="48.9">BATT</text>
<text x="261" y="48.4">SYS</text>
<text x="93.7" y="72.2">MPPT=1.205V</text>
<text x="198" y="117.5">V3_PERIPH</text>
<text x="198.3" y="125.6">CTRL</text>
<text x="195.5" y="135.5">I2C+PWR</text>
<text x="198.3" y="143.4">I2C</text>
</g>
<g font-size="1.3" fill="#989898">
<text x="209.5" y="40.2">R7</text>
<text x="198.8" y="45.8">JP5</text>
<text x="208" y="46.6">0.150</text>
<text x="208" y="42.8">0.150</text>
<text x="209.5" y="47.9">R9</text>
<text x="209.5" y="44">R8</text>
<text x="265.4" y="42.8">J3</text>
<text x="265.4" y="45.3">Conn_01x02</text>
<text x="198.8" y="49.6">JP1</text>
<text x="198.8" y="53.4">JP2</text>
<text x="208" y="50.4">0.150</text>
<text x="198.8" y="57.3">JP3</text>
<text x="114.4" y="106" transform="rotate(-90 114.4 106)">JP4</text>
<text x="142.2" y="119">R19</text>
<text x="149.9" y="119">R18</text>
<text x="154.9" y="119">R20</text>
<text x="160" y="119">R21</text>
<text x="167.6" y="119">R16R17</text>
<text x="142.2" y="121.5">47k</text>
<text x="149.9" y="121.5">47k</text>
<text x="154.9" y="121.5">47k</text>
<text x="160" y="121.5">47k</text>
<text x="167.6" y="121.5">4.7k4.7k</text>
<text x="198.1" y="120.2">J8</text>
<text x="198.1" y="122.8">Conn_01x02</text>
<text x="198.1" y="127.9">J5</text>
<text x="198.1" y="130.4">Conn_01x04</text>
<text x="198.1" y="138">J4</text>
<text x="198.1" y="140.6">Conn_01x04</text>
<text x="138.4" y="148.2">47k 47k 47k</text>
<text x="138.4" y="145.6">R12R13R14</text>
<text x="198.1" y="145.6">J7</text>
<text x="198.1" y="148.2">Conn_01x02</text>
</g>
<g font-size="1.3" fill="#aaa">
<text x="259" y="41.7">1</text>
<text x="259" y="44.2">2</text>
<text x="191.7" y="119.1">1</text>
<text x="191.7" y="121.7">2</text>
<text x="191.7" y="124.2">1</text>
<text x="191.7" y="126.7">2</text>
<text x="191.7" y="129.3">3</text>
<text x="191.7" y="131.8">4</text>
<text x="191.7" y="134.4">1</text>
<text x="191.7" y="136.9">2</text>
<text x="191.7" y="139.4">3</text>
<text x="191.7" y="142">4</text>
<text x="191.7" y="144.5">1</text>
<text x="191.7" y="147.1">2</text>
</g>
</svg>
